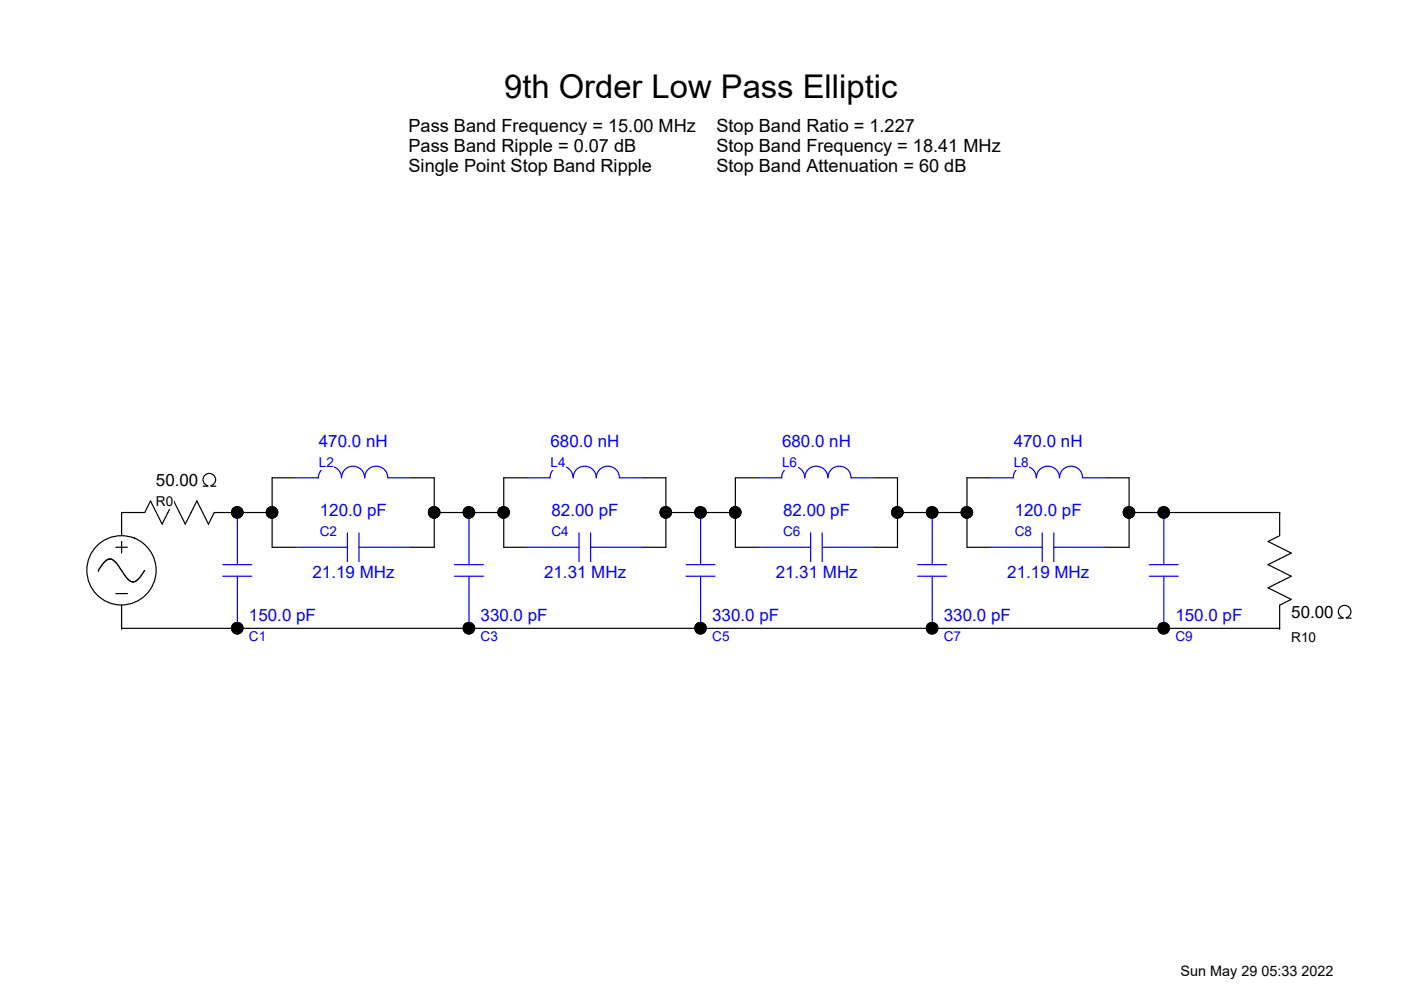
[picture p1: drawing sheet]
<svg xmlns="http://www.w3.org/2000/svg" width="297mm" height="210mm" viewBox="0 0 297 210" stroke-linecap="round" stroke-linejoin="round" font-family="sans-serif">
<g fill="none" stroke="#000" stroke-width=".25">
<path d="M24.6 116h2.4M25.8 108.7h.1M25.8 108.7v4.9M25.8 114.8v2.5M25.8 108.7h4.9l1.2-2.5 2.5 4.9 2.4-4.9 2.5 4.9 2.4-4.9 2.5 4.9 1.2-2.4h4.9M20.9 120.9h.1M20.9 120.9l.1-.1a4.1 4.1 0 0 1 2.3-2.3h.1a4.2 4.2 0 0 1 2.3 2.3l.2 .3a4.1 4.1 0 0 0 2.3 2.3h.1a4.2 4.2 0 0 0 2.3-2.3l.1-.2M24.6 125.9h2.4M25.8 133.2h.1M25.8 128.3v4.9"/>
<circle cx="25.8" cy="120.9" r="7.3"/>
</g>
<path d="M33.1 99.7h9.9v4.1h-9.9z" fill="#fff"/>
<path d="M43 103.1h1.1M44.1 103a1.33 1.33 0 0 1-.8-2.1 1.33 1.33 0 0 1 2.2 0 1.33 1.33 0 0 1-.8 2.1M44.7 103.1h1.1" fill="none" stroke="#000" stroke-width=".25"/>
<path d="M33.1 104.6h3.6v3.2h-3.6z" fill="#fff"/>
<path d="M25.8 133.2h24.5" fill="none" stroke="#000" stroke-width=".25"/>
<path d="M47.2 119.7h6.2M50.3 108.7h.1M50.3 108.7v11M47.2 122.2h6.2M50.3 133.2h.1M50.3 122.2v11" fill="none" stroke="#00f" stroke-width=".25"/>
<g fill="#fff">
<path d="M52.8 133.2h3.7v3.2h-3.7z"/>
<path d="M52.8 128.3h14.2v4.1h-14.2z"/>
</g>
<g fill="#000">
<path d="M49.4 107.8a1.21 1.21 0 0 1 2 .4 1.21 1.21 0 0 1-1.2 1.6 1.21 1.21 0 0 1-.9-1.8l.1-.2 .9 .8z" fill-rule="evenodd"/>
<path d="M49.6 107.7a1.2 1.2 0 0 1 1.6 .1 1.2 1.2 0 0 1-.1 1.7l-.8-.9 .8 .9a1.2 1.2 0 0 1-1.7-.1 1.2 1.2 0 0 1 .2-1.7z" fill-rule="evenodd"/>
<path d="M56.8 107.8a1.21 1.21 0 0 1 2 .4 1.21 1.21 0 0 1-1.2 1.6 1.21 1.21 0 0 1-1-1.8l.2-.2 .9 .8z" fill-rule="evenodd"/>
<path d="M56.7 107.9a1.2 1.2 0 0 1 1.7-.2 1.2 1.2 0 0 1 .1 1.8l-.8-.9 .8 .9a1.2 1.2 0 0 1-1.6 .1 1.2 1.2 0 0 1-.2-1.7z" fill-rule="evenodd"/>
<path d="M91.2 107.8a1.21 1.21 0 0 1 2 .4 1.21 1.21 0 0 1-1.3 1.6 1.21 1.21 0 0 1-.9-1.8l.2-.2 .8 .8z" fill-rule="evenodd"/>
<path d="M91.1 107.9a1.2 1.2 0 0 1 1.7-.2 1.2 1.2 0 0 1 .1 1.8l-.9-.9 .9 .9a1.2 1.2 0 0 1-1.7 .1 1.2 1.2 0 0 1-.1-1.7z" fill-rule="evenodd"/>
<path d="M49.4 132.3a1.21 1.21 0 0 1 2 .5 1.21 1.21 0 0 1-1.2 1.6 1.21 1.21 0 0 1-.9-1.8l.1-.3 .9 .9z" fill-rule="evenodd"/>
<path d="M49.3 132.5a1.2 1.2 0 0 1 1.8-.2 1.2 1.2 0 0 1 0 1.7l-.8-.8 .8 .8a1.2 1.2 0 0 1-1.6 .1 1.2 1.2 0 0 1-.2-1.6z" fill-rule="evenodd"/>
</g>
<path d="M49.4 107.8a1.21 1.21 0 0 1 2 .4 1.21 1.21 0 0 1-1.2 1.6 1.21 1.21 0 0 1-.9-1.8l.1-.2 .9 .8zM49.6 107.7a1.2 1.2 0 0 1 1.6 .1 1.2 1.2 0 0 1-.1 1.7l-.8-.9 .8 .9a1.2 1.2 0 0 1-1.7-.1 1.2 1.2 0 0 1 .2-1.7zM50.3 108.7h7.4M56.7 107.9a1.2 1.2 0 0 1 1.7-.2 1.2 1.2 0 0 1 .1 1.8l-.8-.9 .8 .9a1.2 1.2 0 0 1-1.6 .1 1.2 1.2 0 0 1-.2-1.7zM56.8 107.8a1.21 1.21 0 0 1 2 .4 1.21 1.21 0 0 1-1.2 1.6 1.21 1.21 0 0 1-1-1.8l.2-.2 .9 .8zM62.6 101.3h-4.9v14.7h4.9M87.2 101.3h4.9v14.7h-4.9M91.1 107.9a1.2 1.2 0 0 1 1.7-.2 1.2 1.2 0 0 1 .1 1.8l-.9-.9 .9 .9a1.2 1.2 0 0 1-1.7 .1 1.2 1.2 0 0 1-.1-1.7zM91.2 107.8a1.21 1.21 0 0 1 2 .4 1.21 1.21 0 0 1-1.3 1.6 1.21 1.21 0 0 1-.9-1.8l.2-.2 .8 .8zM92.1 108.7h7.3M49.3 132.5a1.2 1.2 0 0 1 1.8-.2 1.2 1.2 0 0 1 0 1.7l-.8-.8 .8 .8a1.2 1.2 0 0 1-1.6 .1 1.2 1.2 0 0 1-.2-1.6zM49.4 132.3a1.21 1.21 0 0 1 2 .5 1.21 1.21 0 0 1-1.2 1.6 1.21 1.21 0 0 1-.9-1.8l.1-.3 .9 .9z" fill="none" stroke="#000" stroke-width=".25"/>
<path d="M62.6 101.3h4.9a2.43 2.43 0 0 1 2.5-2.5 2.43 2.43 0 0 1 2.4 2.5 2.46 2.46 0 0 1 2.4-2.5 2.46 2.46 0 0 1 2.5 2.5M77.3 101.3a2.43 2.43 0 0 1 2.5-2.5 2.43 2.43 0 0 1 2.4 2.5M82.3 101.3h4.9" fill="none" stroke="#00f" stroke-width=".25"/>
<g fill="#fff">
<path d="M67.6 96.4h3.2v3.2h-3.2z"/>
<path d="M67.6 91.5h14.6v4h-14.6z"/>
</g>
<path d="M62.6 116h11.1M73.7 113v6.1M76.1 116h11.1M76.1 113v6.1" fill="none" stroke="#00f" stroke-width=".25"/>
<g fill="#fff">
<path d="M67.8 111.1h3.7v3.2h-3.7z"/>
<path d="M67.8 106.2h14.2v4.1h-14.2z"/>
<path d="M66.2 119.2h17.4v4.1h-17.4z"/>
</g>
<path d="M50.3 133.2h49.1" fill="none" stroke="#000" stroke-width=".25"/>
<path d="M96.3 119.7h6.2M99.4 108.7h.1M99.4 108.7v11M96.3 122.2h6.2M99.4 133.2h.1M99.4 122.2v11" fill="none" stroke="#00f" stroke-width=".25"/>
<g fill="#fff">
<path d="M101.9 133.2h3.7v3.2h-3.7z"/>
<path d="M101.9 128.3h14.2v4.1h-14.2z"/>
</g>
<g fill="#000">
<path d="M98.5 107.8a1.21 1.21 0 0 1 2 .4 1.21 1.21 0 0 1-1.2 1.6 1.21 1.21 0 0 1-.9-1.8l.1-.2 .9 .8z" fill-rule="evenodd"/>
<path d="M98.7 107.7a1.2 1.2 0 0 1 1.6 .1 1.2 1.2 0 0 1-.1 1.7l-.8-.9 .8 .9a1.2 1.2 0 0 1-1.7-.1 1.2 1.2 0 0 1 .2-1.7z" fill-rule="evenodd"/>
<path d="M105.9 107.8a1.21 1.21 0 0 1 2 .4 1.21 1.21 0 0 1-1.2 1.6 1.21 1.21 0 0 1-1-1.8l.2-.2 .9 .8z" fill-rule="evenodd"/>
<path d="M106.1 107.7a1.2 1.2 0 0 1 1.6 .1 1.2 1.2 0 0 1-.1 1.7l-.8-.9 .8 .9a1.2 1.2 0 0 1-1.8-.1 1.2 1.2 0 0 1 .3-1.7z" fill-rule="evenodd"/>
<path d="M140.3 107.8a1.21 1.21 0 0 1 2 .4 1.21 1.21 0 0 1-1.3 1.6 1.21 1.21 0 0 1-.9-1.8l.2-.2 .8 .8z" fill-rule="evenodd"/>
<path d="M140.4 107.7a1.2 1.2 0 0 1 1.7 .1 1.2 1.2 0 0 1-.1 1.7l-.9-.9 .9 .9a1.2 1.2 0 0 1-1.8-.1 1.2 1.2 0 0 1 .2-1.7z" fill-rule="evenodd"/>
<path d="M98.5 132.3a1.21 1.21 0 0 1 2 .5 1.21 1.21 0 0 1-1.2 1.6 1.21 1.21 0 0 1-.9-1.8l.1-.3 .9 .9z" fill-rule="evenodd"/>
<path d="M98.7 132.2a1.2 1.2 0 0 1 1.6 .2 1.2 1.2 0 0 1-.1 1.6l-.8-.8 .8 .8a1.2 1.2 0 0 1-1.7 0 1.2 1.2 0 0 1 .2-1.8z" fill-rule="evenodd"/>
</g>
<path d="M98.5 107.8a1.21 1.21 0 0 1 2 .4 1.21 1.21 0 0 1-1.2 1.6 1.21 1.21 0 0 1-.9-1.8l.1-.2 .9 .8zM98.7 107.7a1.2 1.2 0 0 1 1.6 .1 1.2 1.2 0 0 1-.1 1.7l-.8-.9 .8 .9a1.2 1.2 0 0 1-1.7-.1 1.2 1.2 0 0 1 .2-1.7zM99.4 108.7h7.4M105.9 107.8a1.21 1.21 0 0 1 2 .4 1.21 1.21 0 0 1-1.2 1.6 1.21 1.21 0 0 1-1-1.8l.2-.2 .9 .8zM106.1 107.7a1.2 1.2 0 0 1 1.6 .1 1.2 1.2 0 0 1-.1 1.7l-.8-.9 .8 .9a1.2 1.2 0 0 1-1.8-.1 1.2 1.2 0 0 1 .3-1.7zM111.7 101.3h-4.9v14.7h4.9M136.3 101.3h4.9v14.7h-4.9M140.3 107.8a1.21 1.21 0 0 1 2 .4 1.21 1.21 0 0 1-1.3 1.6 1.21 1.21 0 0 1-.9-1.8l.2-.2 .8 .8zM140.4 107.7a1.2 1.2 0 0 1 1.7 .1 1.2 1.2 0 0 1-.1 1.7l-.9-.9 .9 .9a1.2 1.2 0 0 1-1.8-.1 1.2 1.2 0 0 1 .2-1.7zM141.2 108.7h7.3M98.5 132.3a1.21 1.21 0 0 1 2 .5 1.21 1.21 0 0 1-1.2 1.6 1.21 1.21 0 0 1-.9-1.8l.1-.3 .9 .9zM98.7 132.2a1.2 1.2 0 0 1 1.6 .2 1.2 1.2 0 0 1-.1 1.6l-.8-.8 .8 .8a1.2 1.2 0 0 1-1.7 0 1.2 1.2 0 0 1 .2-1.8z" fill="none" stroke="#000" stroke-width=".25"/>
<path d="M111.7 101.3h4.9a2.43 2.43 0 0 1 2.5-2.5 2.43 2.43 0 0 1 2.4 2.5M121.5 101.3a2.43 2.43 0 0 1 2.5-2.5 2.43 2.43 0 0 1 2.4 2.5M126.4 101.3a2.43 2.43 0 0 1 2.5-2.5 2.43 2.43 0 0 1 2.4 2.5M131.4 101.3h4.9" fill="none" stroke="#00f" stroke-width=".25"/>
<g fill="#fff">
<path d="M116.7 96.4h3.2v3.2h-3.2z"/>
<path d="M116.7 91.5h14.6v4h-14.6z"/>
</g>
<path d="M111.7 116h11.1M122.8 113v6.1M125.2 116h11.1M125.2 113v6.1" fill="none" stroke="#00f" stroke-width=".25"/>
<g fill="#fff">
<path d="M116.9 111.1h3.7v3.2h-3.7z"/>
<path d="M116.9 106.2h14.2v4.1h-14.2z"/>
<path d="M115.4 119.2h17.3v4.1h-17.3z"/>
</g>
<path d="M99.4 133.2h49.1" fill="none" stroke="#000" stroke-width=".25"/>
<path d="M145.5 119.7h6.1M148.5 108.7h.1M148.5 108.7v11M145.5 122.2h6.1M148.5 133.2h.1M148.5 122.2v11" fill="none" stroke="#00f" stroke-width=".25"/>
<g fill="#fff">
<path d="M151 133.2h3.7v3.2h-3.7z"/>
<path d="M151 128.3h14.2v4.1h-14.2z"/>
</g>
<g fill="#000">
<path d="M147.7 107.8a1.21 1.21 0 0 1 2 .4 1.21 1.21 0 0 1-1.3 1.6 1.21 1.21 0 0 1-.9-1.8l.2-.2 .8 .8z" fill-rule="evenodd"/>
<path d="M147.8 107.7a1.2 1.2 0 0 1 1.6 .1 1.2 1.2 0 0 1-.1 1.7l-.8-.9 .8 .9a1.2 1.2 0 0 1-1.7-.1 1.2 1.2 0 0 1 .2-1.7z" fill-rule="evenodd"/>
<path d="M155 107.8a1.21 1.21 0 0 1 2 .4 1.21 1.21 0 0 1-1.2 1.6 1.21 1.21 0 0 1-1-1.8l.2-.2 .9 .8z" fill-rule="evenodd"/>
<path d="M155.2 107.7a1.2 1.2 0 0 1 1.6 .1 1.2 1.2 0 0 1-.1 1.7l-.8-.9 .8 .9a1.2 1.2 0 0 1-1.8-.1 1.2 1.2 0 0 1 .3-1.7z" fill-rule="evenodd"/>
<path d="M189.4 107.8a1.21 1.21 0 0 1 2 .4 1.21 1.21 0 0 1-1.2 1.6 1.21 1.21 0 0 1-1-1.8l.2-.2 .8 .8z" fill-rule="evenodd"/>
<path d="M189.5 107.7a1.2 1.2 0 0 1 1.7 .1 1.2 1.2 0 0 1-.1 1.7l-.9-.9 .9 .9a1.2 1.2 0 0 1-1.8-.1 1.2 1.2 0 0 1 .2-1.7z" fill-rule="evenodd"/>
<path d="M147.7 132.3a1.21 1.21 0 0 1 2 .5 1.21 1.21 0 0 1-1.3 1.6 1.21 1.21 0 0 1-.9-1.8l.2-.3 .8 .9z" fill-rule="evenodd"/>
<path d="M147.5 132.5a1.2 1.2 0 0 1 1.8-.2 1.2 1.2 0 0 1 0 1.7l-.8-.8 .8 .8a1.2 1.2 0 0 1-1.6 .1 1.2 1.2 0 0 1-.2-1.6z" fill-rule="evenodd"/>
</g>
<path d="M147.7 107.8a1.21 1.21 0 0 1 2 .4 1.21 1.21 0 0 1-1.3 1.6 1.21 1.21 0 0 1-.9-1.8l.2-.2 .8 .8zM147.8 107.7a1.2 1.2 0 0 1 1.6 .1 1.2 1.2 0 0 1-.1 1.7l-.8-.9 .8 .9a1.2 1.2 0 0 1-1.7-.1 1.2 1.2 0 0 1 .2-1.7zM148.5 108.7h7.4M155 107.8a1.21 1.21 0 0 1 2 .4 1.21 1.21 0 0 1-1.2 1.6 1.21 1.21 0 0 1-1-1.8l.2-.2 .9 .8zM155.2 107.7a1.2 1.2 0 0 1 1.6 .1 1.2 1.2 0 0 1-.1 1.7l-.8-.9 .8 .9a1.2 1.2 0 0 1-1.8-.1 1.2 1.2 0 0 1 .3-1.7zM160.8 101.3h-4.9v14.7h4.9M185.4 101.3h4.9v14.7h-4.9M189.4 107.8a1.21 1.21 0 0 1 2 .4 1.21 1.21 0 0 1-1.2 1.6 1.21 1.21 0 0 1-1-1.8l.2-.2 .8 .8zM189.5 107.7a1.2 1.2 0 0 1 1.7 .1 1.2 1.2 0 0 1-.1 1.7l-.9-.9 .9 .9a1.2 1.2 0 0 1-1.8-.1 1.2 1.2 0 0 1 .2-1.7zM190.3 108.7h7.4M147.5 132.5a1.2 1.2 0 0 1 1.8-.2 1.2 1.2 0 0 1 0 1.7l-.8-.8 .8 .8a1.2 1.2 0 0 1-1.6 .1 1.2 1.2 0 0 1-.2-1.6zM147.7 132.3a1.21 1.21 0 0 1 2 .5 1.21 1.21 0 0 1-1.3 1.6 1.21 1.21 0 0 1-.9-1.8l.2-.3 .8 .9z" fill="none" stroke="#000" stroke-width=".25"/>
<path d="M160.8 101.3h4.9a2.43 2.43 0 0 1 2.5-2.5 2.43 2.43 0 0 1 2.4 2.5 2.46 2.46 0 0 1 2.5-2.5 2.46 2.46 0 0 1 2.4 2.5M175.6 101.3a2.43 2.43 0 0 1 2.4-2.5 2.43 2.43 0 0 1 2.4 2.5M180.5 101.3h4.9" fill="none" stroke="#00f" stroke-width=".25"/>
<g fill="#fff">
<path d="M165.8 96.4h3.2v3.2h-3.2z"/>
<path d="M165.8 91.5h14.6v4h-14.6z"/>
</g>
<path d="M160.8 116h11.1M171.9 113v6.1M174.3 116h11.1M174.3 113v6.1" fill="none" stroke="#00f" stroke-width=".25"/>
<g fill="#fff">
<path d="M166 111.1h3.7v3.2h-3.7z"/>
<path d="M166 106.2h14.2v4.1h-14.2z"/>
<path d="M164.5 119.2h17.3v4.1h-17.3z"/>
</g>
<path d="M148.5 133.2h49.2" fill="none" stroke="#000" stroke-width=".25"/>
<path d="M194.6 119.7h6.1M197.7 108.7h.1M197.7 108.7v11M194.6 122.2h6.1M197.7 133.2h.1M197.7 122.2v11" fill="none" stroke="#00f" stroke-width=".25"/>
<g fill="#fff">
<path d="M200.1 133.2h3.7v3.2h-3.7z"/>
<path d="M200.1 128.3h14.2v4.1h-14.2z"/>
</g>
<g fill="#000">
<path d="M196.8 107.8a1.21 1.21 0 0 1 2 .4 1.21 1.21 0 0 1-1.3 1.6 1.21 1.21 0 0 1-.9-1.8l.2-.2 .8 .8z" fill-rule="evenodd"/>
<path d="M196.9 107.7a1.2 1.2 0 0 1 1.6 .1 1.2 1.2 0 0 1 0 1.7l-.9-.9 .9 .9a1.2 1.2 0 0 1-1.8-.1 1.2 1.2 0 0 1 .2-1.7z" fill-rule="evenodd"/>
<path d="M204.1 107.8a1.21 1.21 0 0 1 2 .4 1.21 1.21 0 0 1-1.2 1.6 1.21 1.21 0 0 1-1-1.8l.2-.2 .9 .8z" fill-rule="evenodd"/>
<path d="M204.3 107.7a1.2 1.2 0 0 1 1.6 .1 1.2 1.2 0 0 1-.1 1.7l-.8-.9 .8 .9a1.2 1.2 0 0 1-1.7-.1 1.2 1.2 0 0 1 .2-1.7z" fill-rule="evenodd"/>
<path d="M238.5 107.8a1.21 1.21 0 0 1 2 .4 1.21 1.21 0 0 1-1.2 1.6 1.21 1.21 0 0 1-1-1.8l.2-.2 .8 .8z" fill-rule="evenodd"/>
<path d="M238.6 107.7a1.2 1.2 0 0 1 1.7 .1 1.2 1.2 0 0 1-.1 1.7l-.9-.9 .9 .9a1.2 1.2 0 0 1-1.8-.1 1.2 1.2 0 0 1 .2-1.7z" fill-rule="evenodd"/>
<path d="M196.8 132.3a1.21 1.21 0 0 1 2 .5 1.21 1.21 0 0 1-1.3 1.6 1.21 1.21 0 0 1-.9-1.8l.2-.3 .8 .9z" fill-rule="evenodd"/>
<path d="M196.9 132.2a1.2 1.2 0 0 1 1.6 .2 1.2 1.2 0 0 1 0 1.6l-.9-.8 .9 .8a1.2 1.2 0 0 1-1.8 0 1.2 1.2 0 0 1 .2-1.8z" fill-rule="evenodd"/>
</g>
<path d="M196.8 107.8a1.21 1.21 0 0 1 2 .4 1.21 1.21 0 0 1-1.3 1.6 1.21 1.21 0 0 1-.9-1.8l.2-.2 .8 .8zM196.9 107.7a1.2 1.2 0 0 1 1.6 .1 1.2 1.2 0 0 1 0 1.7l-.9-.9 .9 .9a1.2 1.2 0 0 1-1.8-.1 1.2 1.2 0 0 1 .2-1.7zM197.7 108.7h7.3M204.1 107.8a1.21 1.21 0 0 1 2 .4 1.21 1.21 0 0 1-1.2 1.6 1.21 1.21 0 0 1-1-1.8l.2-.2 .9 .8zM204.3 107.7a1.2 1.2 0 0 1 1.6 .1 1.2 1.2 0 0 1-.1 1.7l-.8-.9 .8 .9a1.2 1.2 0 0 1-1.7-.1 1.2 1.2 0 0 1 .2-1.7zM209.9 101.3h-4.9v14.7h4.9M234.5 101.3h4.9v14.7h-4.9M238.5 107.8a1.21 1.21 0 0 1 2 .4 1.21 1.21 0 0 1-1.2 1.6 1.21 1.21 0 0 1-1-1.8l.2-.2 .8 .8zM238.6 107.7a1.2 1.2 0 0 1 1.7 .1 1.2 1.2 0 0 1-.1 1.7l-.9-.9 .9 .9a1.2 1.2 0 0 1-1.8-.1 1.2 1.2 0 0 1 .2-1.7zM239.4 108.7h7.4M196.8 132.3a1.21 1.21 0 0 1 2 .5 1.21 1.21 0 0 1-1.3 1.6 1.21 1.21 0 0 1-.9-1.8l.2-.3 .8 .9zM196.9 132.2a1.2 1.2 0 0 1 1.6 .2 1.2 1.2 0 0 1 0 1.6l-.9-.8 .9 .8a1.2 1.2 0 0 1-1.8 0 1.2 1.2 0 0 1 .2-1.8z" fill="none" stroke="#000" stroke-width=".25"/>
<path d="M209.9 101.3h4.9a2.43 2.43 0 0 1 2.5-2.5 2.43 2.43 0 0 1 2.4 2.5M219.7 101.3a2.43 2.43 0 0 1 2.5-2.5 2.43 2.43 0 0 1 2.4 2.5 2.46 2.46 0 0 1 2.5-2.5 2.46 2.46 0 0 1 2.4 2.5M229.6 101.3h4.9" fill="none" stroke="#00f" stroke-width=".25"/>
<g fill="#fff">
<path d="M214.9 96.4h3.2v3.2h-3.2z"/>
<path d="M214.9 91.5h14.6v4h-14.6z"/>
</g>
<path d="M209.9 116h11.1M221 113v6.1M223.4 116h11.1M223.4 113v6.1" fill="none" stroke="#00f" stroke-width=".25"/>
<g fill="#fff">
<path d="M215.1 111.1h3.7v3.2h-3.7z"/>
<path d="M215.1 106.2h14.2v4.1h-14.2z"/>
<path d="M213.6 119.2h17.3v4.1h-17.3z"/>
</g>
<path d="M197.7 133.2h49.1" fill="none" stroke="#000" stroke-width=".25"/>
<path d="M243.7 119.7h6.1M246.8 108.7h.1M246.8 108.7v11M243.7 122.2h6.1M246.8 133.2h.1M246.8 122.2v11" fill="none" stroke="#00f" stroke-width=".25"/>
<g fill="#fff">
<path d="M249.2 133.2h3.7v3.2h-3.7z"/>
<path d="M249.2 128.3h14.2v4.1h-14.2z"/>
</g>
<g fill="#000">
<path d="M245.9 107.8a1.21 1.21 0 0 1 2 .4 1.21 1.21 0 0 1-1.3 1.6 1.21 1.21 0 0 1-.9-1.8l.2-.2 .8 .8z" fill-rule="evenodd"/>
<path d="M246 107.7a1.2 1.2 0 0 1 1.6 .1 1.2 1.2 0 0 1 0 1.7l-.9-.9 .9 .9a1.2 1.2 0 0 1-1.8-.1 1.2 1.2 0 0 1 .2-1.7z" fill-rule="evenodd"/>
<path d="M245.9 132.3a1.21 1.21 0 0 1 2 .5 1.21 1.21 0 0 1-1.3 1.6 1.21 1.21 0 0 1-.9-1.8l.2-.3 .8 .9z" fill-rule="evenodd"/>
<path d="M246 132.2a1.2 1.2 0 0 1 1.6 .2 1.2 1.2 0 0 1 0 1.6l-.9-.8 .9 .8a1.2 1.2 0 0 1-1.8 0 1.2 1.2 0 0 1 .2-1.8z" fill-rule="evenodd"/>
</g>
<path d="M245.9 107.8a1.21 1.21 0 0 1 2 .4 1.21 1.21 0 0 1-1.3 1.6 1.21 1.21 0 0 1-.9-1.8l.2-.2 .8 .8zM246 107.7a1.2 1.2 0 0 1 1.6 .1 1.2 1.2 0 0 1 0 1.7l-.9-.9 .9 .9a1.2 1.2 0 0 1-1.8-.1 1.2 1.2 0 0 1 .2-1.7zM246.8 108.7h24.5v4.9l-2.4 1.2 4.9 2.5-4.9 2.4 4.9 2.5-4.9 2.4 4.9 2.5-2.5 1.2v4.9h-24.5M245.9 132.3a1.21 1.21 0 0 1 2 .5 1.21 1.21 0 0 1-1.3 1.6 1.21 1.21 0 0 1-.9-1.8l.2-.3 .8 .9zM246 132.2a1.2 1.2 0 0 1 1.6 .2 1.2 1.2 0 0 1 0 1.6l-.9-.8 .9 .8a1.2 1.2 0 0 1-1.8 0 1.2 1.2 0 0 1 .2-1.8z" fill="none" stroke="#000" stroke-width=".25"/>
<path d="M273.8 127.7h10v4h-10z" fill="#fff"/>
<path d="M271.3 108.7h.1M271.3 133.2h.1M283.8 131.1h1M284.8 131a1.33 1.33 0 0 1-.8-2.1 1.33 1.33 0 0 1 2.2 0 1.33 1.33 0 0 1-.8 2.1M285.5 131.1h1" fill="none" stroke="#000" stroke-width=".25"/>
<g fill="#fff">
<path d="M273.8 133.6h5.3v3.2h-5.3z"/>
<path d="M106.9 14.5h83.3v7.7h-83.3z"/>
<path d="M86.6 24.5h61v4.3h-61z"/>
<path d="M86.6 28.8h48.5v4.3h-48.5z"/>
<path d="M86.6 33.1h51.8v4.2h-51.8z"/>
<path d="M151.9 24.5h42.2v4.3h-42.2z"/>
<path d="M151.9 28.8h60.3v4.3h-60.3z"/>
<path d="M151.9 33.1h53.2v4.2h-53.2z"/>
<path d="M250.3 204.1h32.3v3.4h-32.3z"/>
</g>
<text font-size="6.9" x="106.9" y="20.7">9th Order Low Pass Elliptic</text>
<g font-size="3.9">
<text x="86.6" y="27.9">Pass Band Frequency = 15.00 MHz</text>
<text x="151.9" y="27.9">Stop Band Ratio = 1.227</text>
<text x="86.6" y="32.2">Pass Band Ripple = 0.07 dB</text>
<text x="151.9" y="32.2">Stop Band Frequency = 18.41 MHz</text>
<text x="86.6" y="36.5">Single Point Stop Band Ripple</text>
<text x="151.9" y="36.5">Stop Band Attenuation = 60 dB</text>
</g>
<g font-size="3.6" fill="#00f">
<text x="67.6" y="94.7">470.0 nH</text>
<text x="116.7" y="94.7">680.0 nH</text>
<text x="165.8" y="94.7">680.0 nH</text>
<text x="214.9" y="94.7">470.0 nH</text>
<text x="67.8" y="109.5">120.0 pF</text>
<text x="116.9" y="109.5">82.00 pF</text>
<text x="166" y="109.5">82.00 pF</text>
<text x="215.1" y="109.5">120.0 pF</text>
<text x="66.2" y="122.5">21.19 MHz</text>
<text x="115.4" y="122.5">21.31 MHz</text>
<text x="164.5" y="122.5">21.31 MHz</text>
<text x="213.6" y="122.5">21.19 MHz</text>
<text x="52.8" y="131.6">150.0 pF</text>
<text x="101.9" y="131.6">330.0 pF</text>
<text x="151" y="131.6">330.0 pF</text>
<text x="200.1" y="131.6">330.0 pF</text>
<text x="249.2" y="131.6">150.0 pF</text>
</g>
<g font-size="3.6">
<text x="33.1" y="103">50.00</text>
<text x="273.8" y="130.9">50.00</text>
</g>
<text font-size="3" x="250.3" y="206.8">Sun May 29 05:33 2022</text>
<g font-size="2.9" fill="#00f">
<text x="67.6" y="99">L2</text>
<text x="116.7" y="99">L4</text>
<text x="165.8" y="99">L6</text>
<text x="214.9" y="99">L8</text>
<text x="67.8" y="113.7">C2</text>
<text x="116.9" y="113.7">C4</text>
<text x="166" y="113.7">C6</text>
<text x="215.1" y="113.7">C8</text>
<text x="52.8" y="135.8">C1</text>
<text x="101.9" y="135.8">C3</text>
<text x="151" y="135.8">C5</text>
<text x="200.1" y="135.8">C7</text>
<text x="249.2" y="135.8">C9</text>
</g>
<g font-size="2.9">
<text x="33.1" y="107.2">R0</text>
<text x="273.8" y="136.1">R10</text>
</g>
</svg>
